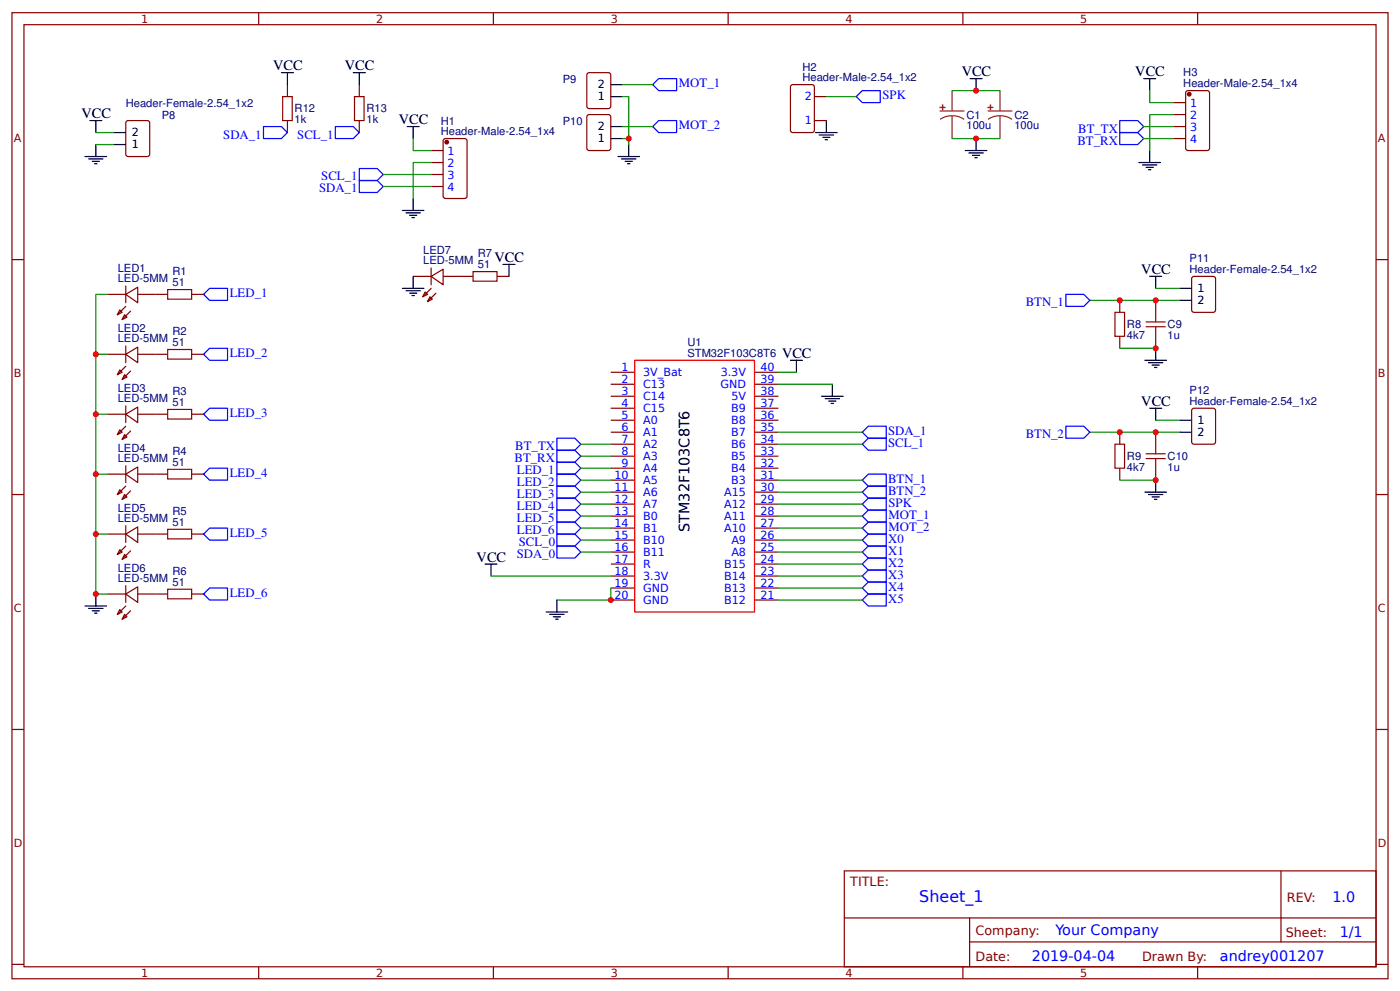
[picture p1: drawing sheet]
<svg xmlns="http://www.w3.org/2000/svg" width="309mm" height="219mm" viewBox="0 0 309 219" stroke-linecap="round" stroke-linejoin="round" font-family="sans-serif">
<g fill="none" stroke="#800" stroke-width=".26">
<path d="M2.6 2.8h304.1v213.3h-304.1zM5.3 5.5h298.7v207.9h-298.7zM57.1 2.8v2.7M63.5 18.7v2.6M79.4 18.7v2.6M109 2.8v2.7M129.7 16.3l.5-.3h4.2l.5 .3v7.1l-.2 .5-4.5 .1-.5-.3zM160.9 2.8v2.7M174.9 18.8l4.5-.1 .4 .2 .1 9.8-.2 .5-4.5 .1-.5-.3-.1-9.8zM212.7 2.8v2.7M264.6 2.8v2.7M27.9 26.9l.4-.3h4.2l.5 .3 .1 7.1-.3 .5-4.5 .1-.4-.3z"/>
<path d="M63.5 26.6v2.7M79.4 26.6v2.7M95.2 33.2h2.7M95.2 35.9h2.7M95.2 38.5h2.7M98 30.8l.4-.2h4.3l.4 .2 .1 12.5-.3 .4-4.5 .1-.4-.2zM129.9 25.4l4.5-.1 .5 .3v7.1l-.2 .5h-4.5l-.5-.2-.1-7.2zM179.9 26.6h2.7M179.9 21.3h2.7M259.3 22.6h2.6M259.3 25.3h2.6M259.3 27.9h2.6"/>
<path d="M259.3 30.6h2.6M262 20.3l.5-.3h4.2l.5 .3v12.4l-.2 .5h-4.5l-.5-.2zM2.6 57.3h2.7M95.2 41.2h2.7M95.2 59.2v3.7M304 57.3h2.7M23.8 65h4M23.8 78.2h4M26.5 68.4l.5 .6-1.1 .5zM27.5 69.5l.5 .5-1 .5zM27.8 65l2.6-1.6v3.4zM27.8 78.2l2.6-1.6v3.5z"/>
<path d="M27.8 67.6l-1.9 1.9M27.8 63.1v3.7M27.8 76.4v3.7M28.8 68.7l-1.8 1.8M30.4 65h6.6M30.4 78.2h6.6M42.3 65h2.7M42.3 78.2h2.7M91.3 61h3.9M93.9 64.5l.6 .5-1.1 .5zM95 65.5l.5 .5-1 .6zM95.2 61l2.7-1.6v3.5z"/>
<path d="M95.2 63.7l-1.8 1.8M96.3 64.7l-1.8 1.9M97.9 61h6.6M109.8 61h2.6M247.4 66.3v2.7M247.4 74.2v2.7M255.3 66.3v2.7M255.3 74.2v2.7M263.3 61.3l.5-.3h4.2l.5 .3 .1 7.1-.3 .5-4.5 .1-.5-.3zM23.8 91.4h4M26.5 81.7l.5 .5-1.1 .5zM26.5 94.9l.5 .5-1.1 .5z"/>
<path d="M27.5 82.7l.5 .5-1 .6zM27.5 95.9l.5 .6-1 .5zM27.8 91.4l2.6-1.5v3.4zM27.8 89.6v3.7M27.8 80.9l-1.9 1.8M27.8 94.1l-1.9 1.8M28.8 81.9l-1.8 1.9M28.8 95.1l-1.8 1.9M30.4 91.4h6.6M42.3 91.4h2.7M134.9 82.2h5.3M134.9 84.8h5.3"/>
<path d="M134.9 87.5h5.3M134.9 90.1h5.3M134.9 92.8h5.3M134.9 95.4h5.3M134.9 98.1h5.3M166.7 82.2h5.3M166.7 84.8h5.3M166.7 87.5h5.3M166.7 90.1h5.3M166.7 92.8h5.3M166.7 95.4h5.3M166.7 98.1h5.3"/>
<path d="M247.4 95.4v2.7M255.3 95.4v2.7M263.3 90.4l.5-.3h4.2l.5 .3 .1 7.1-.3 .5-4.5 .1-.5-.3zM2.6 109.2h2.7M23.8 104.7h4M23.8 117.9h4M26.5 108.1l.5 .5-1.1 .6zM27.5 109.2l.5 .5-1 .5zM27.8 104.7l2.6-1.6v3.4zM27.8 117.9l2.6-1.6v3.5zM27.8 102.8v3.7M27.8 116v3.8"/>
<path d="M27.8 107.3l-1.9 1.9M28.8 108.4l-1.8 1.8M30.4 104.7h6.6M30.4 117.9h6.6M42.3 104.7h2.7M42.3 117.9h2.7M134.9 100.7h5.3M134.9 103.3h5.3M134.9 106h5.3M134.9 108.6h5.3M134.9 111.3h5.3M134.9 113.9h5.3"/>
<path d="M134.9 116.6h5.3M134.9 119.2h5.3M166.7 100.7h5.3M166.7 103.3h5.3M166.7 106h5.3M166.7 108.6h5.3M166.7 111.3h5.3M166.7 113.9h5.3M166.7 116.6h5.3M166.7 119.2h5.3M247.4 103.3v2.7M255.3 103.3v2.7"/>
<path d="M304 109.2h2.7M23.8 131.1h4M26.5 121.3l.5 .6-1.1 .5zM26.5 134.6l.5 .5-1.1 .5zM27.5 122.4l.5 .5-1 .6zM27.5 135.6l.5 .6-1 .5zM27.8 131.1l2.6-1.6v3.5zM27.8 129.3v3.7M27.8 120.5l-1.9 1.9M27.8 133.8l-1.9 1.8M28.8 121.6l-1.8 1.9M28.8 134.8l-1.8 1.9"/>
<path d="M30.4 131.1h6.6M42.3 131.1h2.7M134.9 121.9h5.3M134.9 124.5h5.3M134.9 127.2h5.3M134.9 129.8h5.3M134.9 132.5h5.3M166.7 121.9h5.3M166.7 124.5h5.3M166.7 127.2h5.3M166.7 129.8h5.3M166.7 132.5h5.3"/>
<path d="M2.6 161h2.7M304 161h2.7M186.5 192.2h117.5v21.2h-117.5zM283 192.3v15.6M2.6 212.9h2.7M57.1 213.4v2.7M109 213.4v2.7M160.9 213.4v2.7M186.6 202.6h117.3M212.7 213.4v2.7M214.2 207.9h89.7M214.2 202.6v10.6"/>
<path d="M264.6 213.4v2.7M304 212.9h2.7"/>
</g>
<path d="M140.2 79.5h26.5v55.6h-26.5z" fill="none" stroke="#f00" stroke-width=".26"/>
<g fill="none" stroke="#000" stroke-width=".26">
<path d="M62.2 16h2.6M63.5 16v2.7M78.1 16h2.6M79.4 16v2.7M134.9 18.7h2.7M214.3 17.4h2.7M215.6 17.4v2.6M252.7 17.4h2.6M254 17.4v2.6M18.8 34.6h4.7M19.6 35.1h3.2M19.8 26.6h2.7"/>
<path d="M20.4 35.6h1.6M20.9 36.1h.5M21.2 26.6v2.7M21.2 31.9v2.7M25.1 31.9h2.7M25.1 29.3h2.7M90 27.9h2.6M91.3 27.9v2.7M134.9 27.9h2.7M134.9 21.3h2.7M134.9 30.6h2.7M136.5 34.6h4.8"/>
<path d="M137.3 35.1h3.2M138.1 35.6h1.6M138.6 36.1h.6M138.9 31.9v2.7M180.2 29.3h4.7M181 29.8h3.1M181.8 30.3h1.6M182.3 30.9h.5M182.6 26.6v2.7M213.3 33.2h4.7M214 33.8h3.2M214.8 34.3h1.6"/>
<path d="M215.4 34.8h.5M215.6 30.6v2.6M251.6 35.9h4.8M252.4 36.4h3.2M253.2 36.9h1.6M253.7 37.5h.6M254 33.2v2.7M88.9 46.5h4.8M89.7 47h3.2M90.5 47.5h1.6M91 48h.5M91.3 43.8v2.7"/>
<path d="M111.1 58.4h2.7M112.4 58.4v2.6M88.9 63.7h4.8M89.7 64.2h3.2M90.5 64.7h1.6M91 65.2h.5M91.3 61v2.7M174.6 79.5h2.7M175.9 79.5v2.7M252.9 79.5h4.8M254 61h2.6M255.3 61v2.7"/>
<path d="M255.3 76.9v2.6M260.6 63.7h2.7M260.6 66.3h2.7M181.5 87.5h4.8M182.3 88h3.2M183.1 88.5h1.6M183.6 89.1h.5M183.9 84.8v2.7M253.7 80.1h3.2M254 90.1h2.6M254.5 80.6h1.6M255.1 81.1h.5"/>
<path d="M255.3 90.1v2.7M260.6 92.8h2.7M260.6 95.4h2.7M252.9 108.6h4.8M253.7 109.2h3.2M254.5 109.7h1.6M255.1 110.2h.5M255.3 106v2.6M18.8 133.8h4.7M19.6 134.3h3.2M20.4 134.8h1.6M20.9 135.4h.5"/>
<path d="M21.2 131.1v2.7M107.2 124.5h2.6M108.5 124.5v2.7M120.6 135.1h4.8M121.4 135.6h3.2M122.2 136.2h1.6M122.8 136.7h.5M123 132.5v2.6"/>
</g>
<g fill="none" stroke="#080" stroke-width=".26">
<path d="M137.6 18.7h6.6M21.2 29.3h3.9M21.2 31.9h3.9M84.7 38.5h10.5M91.3 30.6v2.6h3.9M95.2 35.9h-3.9v7.9M137.6 21.3h1.3v9.3h-1.3M137.6 27.9h6.6M138.9 30.6v1.3M182.6 21.3h6.6M210.3 20h10.6M210.3 30.6h10.6"/>
<path d="M252.7 27.9h6.6M252.7 30.6h6.6M254 20v2.6h5.3M259.3 25.3h-5.3v7.9M84.7 41.2h10.5M21.2 78.2v13.2h2.6M23.8 65h-2.6v13.2h2.6M240.8 66.3h19.8M247.4 76.9h7.9M255.3 63.7h5.3M21.2 91.4v13.3h2.6M128.3 98.1h6.6"/>
<path d="M172 82.2h3.9M172 84.8h11.9M172 95.4h18.5M172 98.1h18.5M240.8 95.4h19.8M255.3 92.8h5.3M21.2 104.7v13.2h2.6M21.2 117.9v13.2h2.6M128.3 119.2h6.6M128.3 103.3h6.6M128.3 106h6.6M128.3 108.6h6.6"/>
<path d="M128.3 111.3h6.6M128.3 113.9h6.6M128.3 116.6h6.6M128.3 100.7h6.6M172 119.2h18.5M172 106h18.5M172 108.6h18.5M172 111.3h18.5M172 113.9h18.5M172 116.6h18.5M247.4 106h7.9M108.5 127.2h26.4"/>
<path d="M128.3 121.9h6.6M134.9 129.8v2.7h-11.9M172 127.2h18.5M172 121.9h18.5M172 132.5h18.5M172 129.8h18.5M172 124.5h18.5"/>
</g>
<g fill="none" stroke="#00f" stroke-width=".26">
<path d="M145.5 17.4h4v2.6h-4l-1.3-1.3zM58.2 27.9h4l1.3 1.4-1.3 1.3h-4zM74.1 27.9h4l1.3 1.4-1.3 1.3h-4zM79.4 39.8h3.9l1.4 1.4-1.4 1.3h-3.9zM79.4 37.2h3.9l1.4 1.3-1.4 1.3h-3.9zM144.2 27.9l1.3-1.3h4v2.7h-4zM189.2 21.3l1.3-1.3h4v2.6h-4zM247.4 29.3h4l1.3 1.3-1.3 1.3h-4zM247.4 26.6h4l1.3 1.3-1.3 1.4h-4zM45 65l1.3-1.3h4v2.6h-4zM46.3 76.9h4v2.6h-4l-1.3-1.3zM235.5 65h3.9l1.4 1.3-1.4 1.3h-3.9z"/>
<path d="M45 91.4l1.3-1.3h4v2.7h-4zM123 96.7h4l1.3 1.4-1.3 1.3h-4zM123 99.4h4l1.3 1.3-1.3 1.3h-4zM190.5 95.4l1.3-1.3h4v2.6h-4zM190.5 98.1l1.3-1.4h4v2.7h-4zM235.5 94.1h3.9l1.4 1.3-1.4 1.3h-3.9zM45 104.7l1.3-1.4h4v2.7h-4zM45 117.9l1.3-1.3h4v2.6h-4zM123 117.9h4l1.3 1.3-1.3 1.3h-4zM123 102h4l1.3 1.3-1.3 1.4h-4zM123 104.7h4l1.3 1.3-1.3 1.3h-4zM123 107.3h4l1.3 1.3-1.3 1.4h-4z"/>
<path d="M123 110h4l1.3 1.3-1.3 1.3h-4zM123 112.6h4l1.3 1.3-1.3 1.4h-4zM123 115.3h4l1.3 1.3-1.3 1.3h-4zM190.5 119.2l1.3-1.3h4v2.6h-4zM190.5 113.9l1.3-1.3h4v2.7h-4zM190.5 116.6l1.3-1.3h4v2.6h-4zM190.5 111.3l1.3-1.3h4v2.6h-4zM190.5 106l1.3-1.3h4v2.6h-4zM190.5 108.6l1.3-1.3h4v2.7h-4zM45 131.1l1.3-1.3h4v2.7h-4zM123 120.5h4l1.3 1.4-1.3 1.3h-4zM190.5 132.5l1.3-1.4h4v2.7h-4z"/>
<path d="M190.5 129.8l1.3-1.3h4v2.6h-4zM190.5 127.2l1.3-1.4h4v2.7h-4zM190.5 124.5l1.3-1.3h4v2.6h-4zM190.5 121.9l1.3-1.4h4v2.7h-4z"/>
</g>
<g fill="#800" stroke="#800" stroke-width=".26">
<circle cx="98.7" cy="31.4" r=".4"/>
<circle cx="262.7" cy="20.8" r=".4"/>
</g>
<g fill="none" stroke="#a00000" stroke-width=".26">
<path d="M62.4 21.3h2.2v5.3h-2.2zM78.3 21.3h2.1v5.3h-2.1zM104.5 60h5.3v2.1h-5.3zM37 63.9h5.3v2.1h-5.3zM37 77.2h5.3v2.1h-5.3zM246.3 69h2.1v5.2h-2.1zM253.2 72.1h4.2M253.2 71.1h4.2M255.3 69v2.1M255.3 72.1v2.1M37 90.4h5.3v2.1h-5.3zM246.3 98.1h2.1v5.2h-2.1z"/>
<path d="M255.3 98.1v2.1M37 103.6h5.3v2.1h-5.3zM37 116.8h5.3v2.2h-5.3zM253.2 101.2h4.2M253.2 100.2h4.2M255.3 101.2v2.1M37 130.1h5.3v2.1h-5.3z"/>
</g>
<path d="M207.7 24.5h5.3M210.3 25.6l1.4 .1 1.3 .7M210.3 25.6l-1.3 .1-1.3 .7M210.3 20v4.5M210.3 25.6v5M218.3 24.5h5.3M220.9 25.6l1.4 .1 1.3 .7M220.9 25.6l-1.4 .1-1.2 .7M220.9 20v4.5M220.9 25.6v5" fill="none" stroke="#8d2323" stroke-width=".26"/>
<g fill="#8d2323" stroke="#8d2323" stroke-width=".26">
<path d="M207.7 23.7h1.1z"/>
<path d="M208.2 23.2l.1 1z"/>
<path d="M218.3 23.7h1z"/>
<path d="M218.8 23.2v1z"/>
</g>
<g fill="#c00">
<circle cx="255.3" cy="106" r=".66"/>
<circle cx="255.3" cy="95.4" r=".66"/>
<circle cx="247.4" cy="95.4" r=".66"/>
<circle cx="247.4" cy="66.3" r=".66"/>
<circle cx="255.3" cy="66.3" r=".66"/>
<circle cx="215.6" cy="20" r=".66"/>
<circle cx="21.2" cy="131.1" r=".66"/>
<circle cx="21.2" cy="104.7" r=".66"/>
<circle cx="21.2" cy="78.2" r=".66"/>
<circle cx="134.9" cy="132.5" r=".66"/>
<circle cx="21.2" cy="91.4" r=".66"/>
<circle cx="21.2" cy="117.9" r=".66"/>
<circle cx="138.9" cy="30.6" r=".66"/>
<circle cx="215.6" cy="30.6" r=".66"/>
<circle cx="255.3" cy="76.9" r=".66"/>
</g>
<text font-size="3.5" fill="#00f" x="203.1" y="199">Sheet_1</text>
<g font-size="3.2">
<text x="60.3" y="15.5">VCC</text>
<text x="76.2" y="15.5">VCC</text>
<text x="212.5" y="16.8">VCC</text>
<text x="250.8" y="16.8">VCC</text>
<text x="18" y="26.1">VCC</text>
<text x="88.1" y="27.4">VCC</text>
<text x="109.3" y="57.8">VCC</text>
<text x="252.1" y="60.5">VCC</text>
<text x="172.8" y="79">VCC</text>
<text x="252.1" y="89.6">VCC</text>
<text x="152.4" y="117.4" transform="rotate(-90 152.4 117.4)">STM32F103C8T6</text>
<text x="105.3" y="124">VCC</text>
</g>
<g font-size="3.2" fill="#00f">
<text x="294.4" y="199.2">1.0</text>
<text x="233.2" y="206.4">Your Company</text>
<text x="296" y="206.9">1/1</text>
<text x="228" y="212.2">2019-04-04</text>
<text x="269.5" y="212.2">andrey001207</text>
</g>
<g font-size="2.8" fill="#00f">
<text x="150" y="19.3">MOT_1</text>
<text x="195" y="21.9">SPK</text>
<text x="150" y="28.5">MOT_2</text>
<text x="238.2" y="29.3">BT_TX</text>
<text x="49.3" y="30.6">SDA_1</text>
<text x="65.7" y="30.6">SCL_1</text>
<text x="238" y="31.9">BT_RX</text>
<text x="71" y="39.8">SCL_1</text>
<text x="70.5" y="42.5">SDA_1</text>
<text x="50.8" y="65.6">LED_1</text>
<text x="226.6" y="67.6">BTN_1</text>
<text x="50.8" y="78.8">LED_2</text>
<text x="50.8" y="92">LED_3</text>
<text x="113.8" y="99.4">BT_TX</text>
<text x="196.2" y="98.7">SCL_1</text>
<text x="196.2" y="96.1">SDA_1</text>
<text x="226.6" y="96.7">BTN_2</text>
<text x="50.8" y="105.3">LED_4</text>
<text x="113.7" y="102">BT_RX</text>
<text x="114.2" y="104.7">LED_1</text>
<text x="114.2" y="107.3">LED_2</text>
<text x="196.2" y="106.6">BTN_1</text>
<text x="114.2" y="110">LED_3</text>
<text x="114.2" y="112.6">LED_4</text>
<text x="196.2" y="109.2">BTN_2</text>
<text x="196.3" y="111.9">SPK</text>
<text x="50.8" y="118.5">LED_5</text>
<text x="114.2" y="115.3">LED_5</text>
<text x="114.2" y="117.9">LED_6</text>
<text x="196.2" y="119.9">X0</text>
<text x="196.3" y="114.5">MOT_1</text>
<text x="196.3" y="117.2">MOT_2</text>
<text x="114.2" y="123.2">SDA_0</text>
<text x="114.6" y="120.5">SCL_0</text>
<text x="196.2" y="125.2">X2</text>
<text x="196.2" y="122.5">X1</text>
<text x="50.8" y="131.7">LED_6</text>
<text x="196.2" y="130.4">X4</text>
<text x="196.2" y="127.8">X3</text>
<text x="196.2" y="133.1">X5</text>
</g>
<g font-size="2.8" fill="#800">
<text x="187.9" y="195.7">TITLE:</text>
<text x="284.3" y="199.2">REV:</text>
<text x="215.5" y="206.3">Company:</text>
<text x="284.1" y="206.8">Sheet:</text>
<text x="215.5" y="212.1">Date:</text>
<text x="252.3" y="212.2">Drawn By:</text>
</g>
<g font-size="2.5" fill="#800">
<text x="31.2" y="5.1">1</text>
<text x="83.1" y="5.1">2</text>
<text x="134.9" y="5.1">3</text>
<text x="186.8" y="5.1">4</text>
<text x="238.7" y="5.1">5</text>
<text x="3" y="31.4">A</text>
<text x="304.4" y="31.4">A</text>
<text x="3" y="83.2">B</text>
<text x="304.4" y="83.2">B</text>
<text x="3" y="135.1">C</text>
<text x="304.4" y="135.1">C</text>
<text x="3" y="187">D</text>
<text x="304.4" y="187">D</text>
<text x="31.2" y="215.7">1</text>
<text x="83.1" y="215.7">2</text>
<text x="134.9" y="215.7">3</text>
<text x="186.8" y="215.7">4</text>
<text x="238.7" y="215.7">5</text>
</g>
<g font-size="2.5" fill="#000080">
<text x="177.3" y="17.9">Header-Male-2.54_1x2</text>
<text x="177.3" y="15.6">H2</text>
<text x="261.4" y="16.8">H3</text>
<text x="27.8" y="23.5">Header-Female-2.54_1x2</text>
<text x="124.4" y="18.3">P9</text>
<text x="261.4" y="19.2">Header-Male-2.54_1x4</text>
<text x="35.7" y="26.2">P8</text>
<text x="65.1" y="27.2">1k</text>
<text x="65.1" y="24.8">R12</text>
<text x="81" y="27.2">1k</text>
<text x="81" y="24.8">R13</text>
<text x="97.4" y="29.8">Header-Male-2.54_1x4</text>
<text x="97.4" y="27.5">H1</text>
<text x="124.4" y="27.5">P10</text>
<text x="213.5" y="28.5">100u</text>
<text x="213.5" y="26.2">C1</text>
<text x="224.1" y="28.5">100u</text>
<text x="224.1" y="26.2">C2</text>
<text x="93.5" y="58.4">LED-5MM</text>
<text x="93.5" y="56.1">LED7</text>
<text x="105.6" y="59.2">51</text>
<text x="105.6" y="56.8">R7</text>
<text x="262.8" y="57.8">P11</text>
<text x="26" y="62.3">LED-5MM</text>
<text x="26" y="60">LED1</text>
<text x="38.1" y="63.1">51</text>
<text x="38.1" y="60.7">R1</text>
<text x="262.8" y="60.2">Header-Female-2.54_1x2</text>
<text x="26" y="75.6">LED-5MM</text>
<text x="26" y="73.3">LED2</text>
<text x="38.1" y="76.4">51</text>
<text x="38.1" y="74">R2</text>
<text x="151.9" y="76.3">U1</text>
<text x="249" y="74.9">4k7</text>
<text x="249" y="72.5">R8</text>
<text x="258" y="74.9">1u</text>
<text x="258" y="72.5">C9</text>
<text x="151.9" y="78.7">STM32F103C8T6</text>
<text x="26" y="88.8">LED-5MM</text>
<text x="26" y="86.5">LED3</text>
<text x="38.1" y="89.6">51</text>
<text x="38.1" y="87.2">R3</text>
<text x="262.8" y="89.3">Header-Female-2.54_1x2</text>
<text x="262.8" y="86.9">P12</text>
<text x="26" y="99.7">LED4</text>
<text x="38.1" y="100.4">R4</text>
<text x="249" y="101.6">R9</text>
<text x="258" y="101.6">C10</text>
<text x="26" y="102">LED-5MM</text>
<text x="38.1" y="102.8">51</text>
<text x="249" y="104">4k7</text>
<text x="258" y="104">1u</text>
<text x="26" y="112.9">LED5</text>
<text x="38.1" y="113.6">R5</text>
<text x="26" y="115.3">LED-5MM</text>
<text x="38.1" y="116">51</text>
<text x="26" y="128.5">LED-5MM</text>
<text x="26" y="126.2">LED6</text>
<text x="38.1" y="129.3">51</text>
<text x="38.1" y="126.9">R6</text>
</g>
<g font-size="2.5">
<text x="132" y="22.1">1</text>
<text x="132" y="19.5">2</text>
<text x="132" y="28.7">2</text>
<text x="29.1" y="32.7">1</text>
<text x="29.1" y="30.1">2</text>
<text x="132" y="31.4">1</text>
<text x="264.6" y="64.5">1</text>
<text x="264.6" y="67.1">2</text>
<text x="264.6" y="93.6">1</text>
<text x="264.6" y="96.2">2</text>
</g>
<g font-size="2.5" fill="#00f">
<text x="177.8" y="22.1">2</text>
<text x="262.9" y="23.7">1</text>
<text x="177.8" y="27.4">1</text>
<text x="262.9" y="26.4">2</text>
<text x="262.9" y="29">3</text>
<text x="98.9" y="34.3">1</text>
<text x="262.9" y="31.6">4</text>
<text x="98.9" y="36.9">2</text>
<text x="98.9" y="39.6">3</text>
<text x="98.9" y="42.2">4</text>
<text x="137.3" y="81.9">1</text>
<text x="142.1" y="83">3V_Bat</text>
<text x="159.2" y="83">3.3V</text>
<text x="168" y="81.9">40</text>
<text x="137.3" y="84.6">2</text>
<text x="137.3" y="87.2">3</text>
<text x="137.3" y="89.9">4</text>
<text x="142.1" y="85.6">C13</text>
<text x="142.1" y="88.3">C14</text>
<text x="159.2" y="85.6">GND</text>
<text x="161.6" y="88.3">5V</text>
<text x="168" y="89.9">37</text>
<text x="168" y="87.2">38</text>
<text x="168" y="84.6">39</text>
<text x="137.3" y="92.5">5</text>
<text x="137.3" y="95.1">6</text>
<text x="142.1" y="90.9">C15</text>
<text x="142.1" y="93.6">A0</text>
<text x="161.6" y="93.6">B8</text>
<text x="161.6" y="90.9">B9</text>
<text x="168" y="95.1">35</text>
<text x="168" y="92.5">36</text>
<text x="137.3" y="97.8">7</text>
<text x="137.3" y="100.4">8</text>
<text x="142.1" y="96.2">A1</text>
<text x="142.1" y="98.8">A2</text>
<text x="142.1" y="101.5">A3</text>
<text x="161.6" y="101.5">B5</text>
<text x="161.6" y="98.8">B6</text>
<text x="161.6" y="96.2">B7</text>
<text x="168" y="100.4">33</text>
<text x="168" y="97.8">34</text>
<text x="135.8" y="105.7">10</text>
<text x="137.3" y="103.1">9</text>
<text x="142.1" y="104.1">A4</text>
<text x="142.1" y="106.8">A5</text>
<text x="161.6" y="106.8">B3</text>
<text x="161.6" y="104.1">B4</text>
<text x="168" y="105.7">31</text>
<text x="168" y="103.1">32</text>
<text x="135.8" y="108.4">11</text>
<text x="135.8" y="111">12</text>
<text x="135.8" y="113.7">13</text>
<text x="142.1" y="109.4">A6</text>
<text x="142.1" y="112.1">A7</text>
<text x="160" y="112.1">A12</text>
<text x="160" y="109.4">A15</text>
<text x="168" y="113.7">28</text>
<text x="168" y="111">29</text>
<text x="168" y="108.4">30</text>
<text x="135.8" y="116.3">14</text>
<text x="135.8" y="119">15</text>
<text x="142.1" y="114.7">B0</text>
<text x="142.1" y="117.4">B1</text>
<text x="160" y="117.4">A10</text>
<text x="160" y="114.7">A11</text>
<text x="168" y="119">26</text>
<text x="168" y="116.3">27</text>
<text x="135.8" y="121.6">16</text>
<text x="135.8" y="124.2">17</text>
<text x="142.1" y="120">B10</text>
<text x="142.1" y="122.7">B11</text>
<text x="142.1" y="125.3">R</text>
<text x="160" y="125.3">B15</text>
<text x="161.6" y="122.7">A8</text>
<text x="161.6" y="120">A9</text>
<text x="168" y="124.2">24</text>
<text x="168" y="121.6">25</text>
<text x="135.8" y="126.9">18</text>
<text x="135.8" y="129.5">19</text>
<text x="142.1" y="128">3.3V</text>
<text x="142.1" y="130.6">GND</text>
<text x="160" y="130.6">B13</text>
<text x="160" y="128">B14</text>
<text x="168" y="129.5">22</text>
<text x="168" y="126.9">23</text>
<text x="135.8" y="132.2">20</text>
<text x="142.1" y="133.2">GND</text>
<text x="160" y="133.2">B12</text>
<text x="168" y="132.2">21</text>
</g>
</svg>
